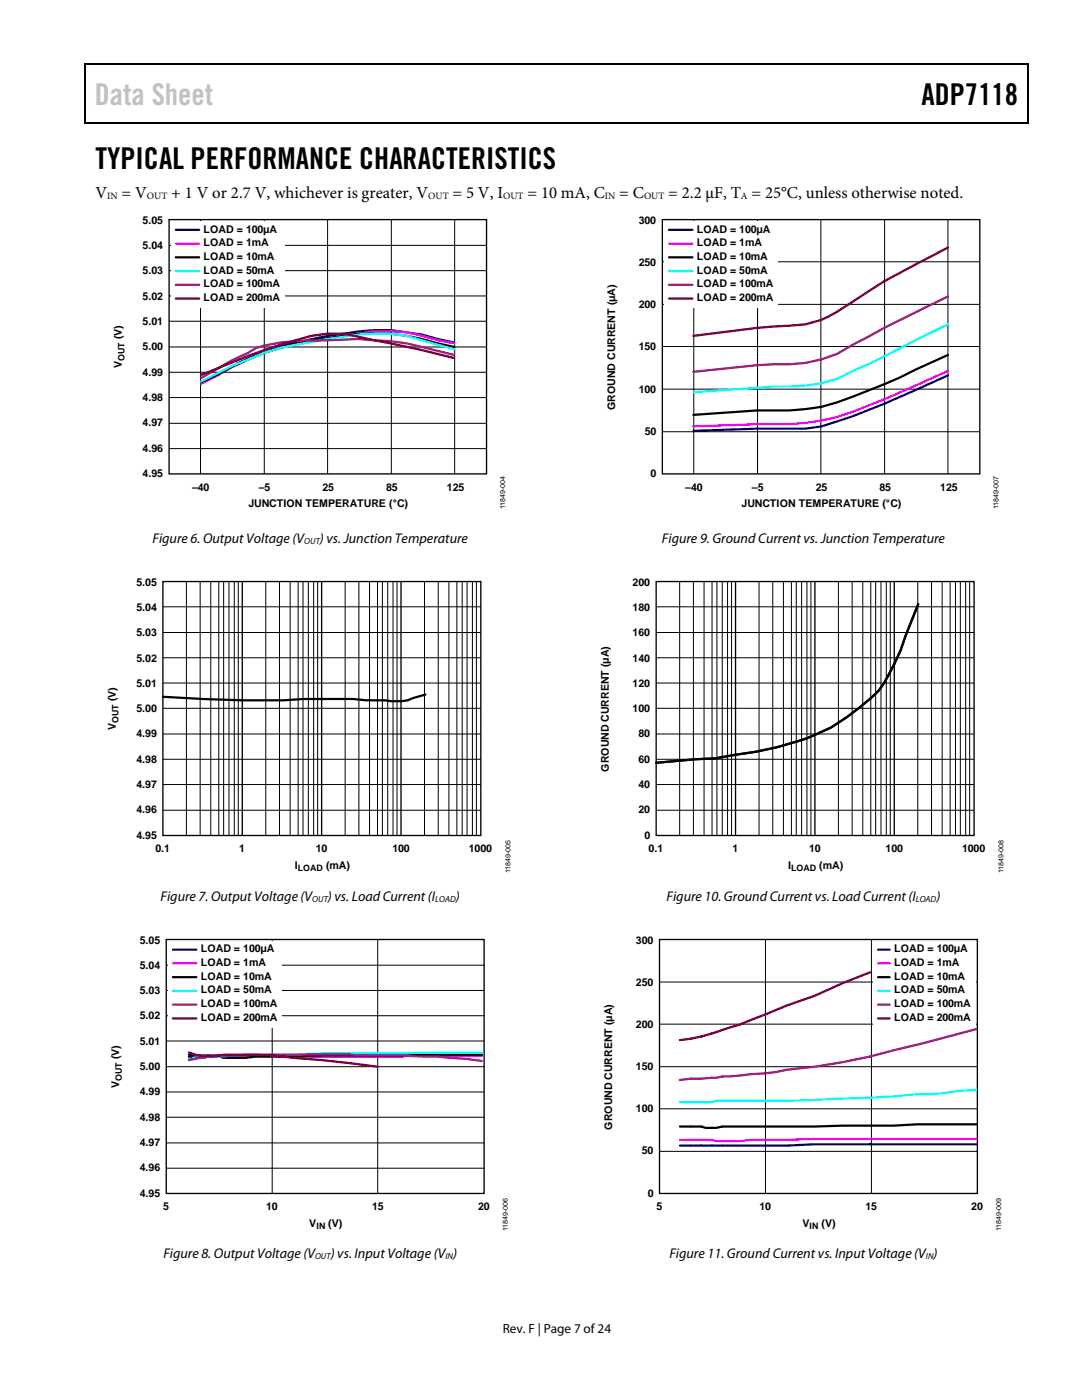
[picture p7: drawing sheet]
<svg xmlns="http://www.w3.org/2000/svg" width="216mm" height="279mm" viewBox="0 0 216 279" stroke-linecap="round" stroke-linejoin="round" font-family="sans-serif">
<path d="M16.9 12.7h.2v1h-.2zM16.9 12.7h.2v.3h-.2zM82.5 12.7h.3v.3h-.3zM205.1 12.7h.2v1h-.2zM205.1 12.7h.2v.3h-.2zM16.9 24.4h.2v.3h-.2zM82.3 24.4h.2v.3h-.2zM205.1 24.4h.2v.3h-.2z" fill="#000"/>
<path d="M17 13.7v10.7M17.1 12.8h65.4M82.8 12.8h122.3M205.2 13.7v10.7M17.1 24.5h188" fill="none" stroke="#000" stroke-width=".25"/>
<path d="M33.7 43.8h63.4v50.8h-63.4z" fill="none" stroke="#000" stroke-width=".27"/>
<g fill="none" stroke="#000" stroke-width=".2">
<path d="M33.7 59.1h63.4M33.7 54h63.4M33.7 49h63.4M40 43.8v50.8M52.7 43.8v50.8M65.4 43.8v50.8M78.1 43.8v50.8M90.7 43.8v50.8M33.7 79.3h63.4M33.7 74.3h63.4M33.7 69.2h63.4M33.7 64.1h63.4"/>
<path d="M33.7 89.5h63.4M33.7 84.5h63.4"/>
</g>
<path d="M34.2 44.1h22.7v17.4h-22.7z" fill="#fff"/>
<path d="M35.1 45.9h4.6M90.6 68.4l-6.4-1.6-3-.5a34.8 34.8 0 0 0-12.7 .3l-3.1 .4-9.5 2a57.8 57.8 0 0 0-12.6 5.8l-3.2 1.5" fill="none" stroke="#000080" stroke-width=".44"/>
<path d="M35.1 48.6h4.6M90.6 68.5l-3.2-.6-6.2-1.6-6.5-.2-15.8 2.7a42.1 42.1 0 0 0-15.6 6.2l-3.2 1.6" fill="none" stroke="#f0f" stroke-width=".44"/>
<path d="M35.1 51.4h4.6M90.6 69.2l-3.2-.7a37.7 37.7 0 0 0-12.7-1.9h-3.1l-6.2 .9a55.6 55.6 0 0 0-22.1 7.3l-3.2 1.5" fill="none" stroke="#000" stroke-width=".44"/>
<path d="M35.1 54.1h4.6M90.6 69.7l-9.4-2.7a37.7 37.7 0 0 0-12.7 .2 91.5 91.5 0 0 0-15.8 3.2 94.1 94.1 0 0 0-12.6 5.8" fill="none" stroke="#0ff" stroke-width=".44"/>
<path d="M35.1 56.8h4.6M90.6 70.8l-9.4-2.3-3.2-.4-6.4-.4-6.2 .2a50.6 50.6 0 0 0-14.3 1.5l-1.5 1-3.3 1.5-6.2 3.5" fill="none" stroke="#800080" stroke-width=".44"/>
<path d="M35.1 59.6h4.6M90.6 71.5l-6.4-1.6-12.6-2.7a21.2 21.2 0 0 0-12.7 .7 108.3 108.3 0 0 0-12.6 4.4l-6.2 2.5" fill="none" stroke="#800000" stroke-width=".44"/>
<g fill="none" stroke="#000" stroke-width=".2">
<path d="M37.2 116.1v50.6M39.9 116.1v50.6M42.1 116.1v50.6M43.7 116.1v50.6M44.6 116.1v50.6M45.7 116.1v50.6M46.7 116.1v50.6M47.5 116.1v50.6M53 116.1v50.6M55.8 116.1v50.6M57.9 116.1v50.6M59.5 116.1v50.6"/>
<path d="M60.5 116.1v50.6M61.5 116.1v50.6M62.6 116.1v50.6M63.4 116.1v50.6M68.9 116.1v50.6M71.6 116.1v50.6M73.7 116.1v50.6M75.3 116.1v50.6M76.3 116.1v50.6M77.4 116.1v50.6M78.4 116.1v50.6M79.2 116.1v50.6"/>
<path d="M84.7 116.1v50.6M87.4 116.1v50.6M89.6 116.1v50.6M91.2 116.1v50.6M92.2 116.1v50.6M93.2 116.1v50.6M94.3 116.1v50.6M95.1 116.1v50.6M32.5 136.3h63.4M32.5 131.3h63.4M32.5 126.2h63.4M32.5 121.1h63.4"/>
<path d="M32.5 156.6h63.4M32.5 151.5h63.4M32.5 146.5h63.4M32.5 141.4h63.4M32.5 161.7h63.4"/>
</g>
<path d="M32.5 116.1h63.4v50.6h-63.4zM48.3 116.1v50.6M64.2 116.1v50.6M80 116.1v50.6" fill="none" stroke="#000" stroke-width=".27"/>
<path d="M32.5 139.1l15.8 .7z" fill="#f6f6f6"/>
<path d="M32.5 139.1l15.8 .7" fill="none" stroke="#000" stroke-width=".44"/>
<path d="M48.3 139.8l11-.2-2.7 .2zM59.3 139.6l5-.1z" fill="#f6f6f6"/>
<path d="M64.3 139.5h-3.7l-4 .3h-8.3" fill="none" stroke="#000" stroke-width=".44"/>
<path d="M72.4 139.7l2.8 .1zM64.3 139.5h6.2l1.9 .2z" fill="#f6f6f6"/>
<path d="M64.3 139.5h6.2l2.6 .3h2.1" fill="none" stroke="#000" stroke-width=".44"/>
<path d="M77.4 139.8l2.7 .1zM75.2 139.8h2.2z" fill="#f6f6f6"/>
<path d="M75.2 139.8l4.9 .1" fill="none" stroke="#000" stroke-width=".44"/>
<path d="M80.1 139.9l4.8-1.3-3.6 1.2z" fill="#f6f6f6"/>
<path d="M84.9 138.6l-3.6 1.2-1.2 .1" fill="none" stroke="#000" stroke-width=".44"/>
<path d="M33.2 187.5h63.4v50.7h-63.4z" fill="none" stroke="#000" stroke-width=".27"/>
<g fill="none" stroke="#000" stroke-width=".2">
<path d="M33.2 197.7h63.4M33.2 192.6h63.4M33.3 187.5h.1M54.3 187.5v50.7M75.4 187.5v50.7M33.2 217.9h63.4M33.2 212.9h63.4M33.2 207.8h63.4M33.2 202.7h63.4M33.2 233.1h63.4M33.2 228.1h63.4M33.2 223h63.4"/>
<path d="M33.3 238.2h.1"/>
</g>
<path d="M33.6 187.8h22.7v17.3h-22.7z" fill="#fff"/>
<path d="M34.5 189.5h4.7M37.7 210.5l2.2 .2h3.9l.8 .1h4.3l2.2-.1h45.1" fill="none" stroke="#000080" stroke-width=".44"/>
<path d="M34.5 192.3h4.7M96.2 210.7h-11.7l-4.4 .1h-39.4l-.8 .3h-2.2" fill="none" stroke="#f0f" stroke-width=".44"/>
<path d="M34.5 195h4.7M96.2 210.5l-32.1 .2-5.6 .1h-7.4l-2.2 .3h-4.3l-.8-.3h-2.2a7.1 7.1 0 0 1-3.9 0" fill="none" stroke="#000" stroke-width=".44"/>
<path d="M34.5 197.8h4.7M96.2 210.1l-20.8 .1a279.1 279.1 0 0 0-19.1 .3h-7.4l-4.3 .3h-3l-3.9 .5" fill="none" stroke="#0ff" stroke-width=".44"/>
<path d="M34.5 200.5h4.7M37.7 211.6a33.4 33.4 0 0 1 9.5-.9l1.7-.2h5.2h15.7l10.3 .2 6.9 .1 5.7 .5 3.5 .4" fill="none" stroke="#800080" stroke-width=".44"/>
<path d="M34.5 203.2h4.7M37.7 210.1a14.1 14.1 0 0 0 6.9 .4h2.6a62.9 62.9 0 0 1 11.3 .6l5.6 .5 11.3 1.3" fill="none" stroke="#800000" stroke-width=".44"/>
<path d="M132.2 43.8h63.3v50.8h-63.3z" fill="none" stroke="#000" stroke-width=".27"/>
<path d="M132.2 52.2h63.3M138.4 43.8v50.8M151.2 43.8v50.8M163.8 43.8v50.8M176.5 43.8v50.8M189.1 43.8v50.8M132.2 77.7h63.3M132.2 69.2h63.3M132.2 60.7h63.3M132.2 86.2h63.3" fill="none" stroke="#000" stroke-width=".2"/>
<path d="M132.6 44.1h22.7v17.4h-22.7z" fill="#fff"/>
<path d="M133.5 45.9h4.7M189.1 74.9a185.4 185.4 0 0 1-25.2 10.2l-3.2 .4a401.5 401.5 0 0 0-22.4 .5" fill="none" stroke="#000080" stroke-width=".44"/>
<path d="M133.5 48.6h4.7M189.1 74a198.3 198.3 0 0 1-22.1 9.2 45.7 45.7 0 0 1-12.7 1.5l-16 .4" fill="none" stroke="#f0f" stroke-width=".44"/>
<path d="M133.5 51.4h4.7M189.1 70.8l-6.4 3a112 112 0 0 1-18.8 7.4 57.9 57.9 0 0 1-12.8 .7l-12.8 .9M183.2 120.6l-2.5 6.2a41.6 41.6 0 0 1-5.4 11l-1.6 1.6a59.1 59.1 0 0 1-7.8 5.8 56.8 56.8 0 0 1-19.2 5.4l-4 .8-4 .1-7.8 .7" fill="none" stroke="#000" stroke-width=".44"/>
<path d="M133.5 54.1h4.7M189.1 64.7l-15.9 8-3 1.3a23.6 23.6 0 0 1-12.7 3.1h-3.2l-16 1.2" fill="none" stroke="#0ff" stroke-width=".44"/>
<path d="M133.5 56.8h4.7M189.1 59.2a364.6 364.6 0 0 0-22.1 11.5 27.8 27.8 0 0 1-12.7 2l-3.2 .2-12.8 1.3" fill="none" stroke="#800080" stroke-width=".44"/>
<path d="M133.5 59.6h4.7M189.1 49.4l-12.7 6.7-6.2 4.1a23.8 23.8 0 0 1-9.5 4.5 234.8 234.8 0 0 0-22.4 2.3" fill="none" stroke="#800000" stroke-width=".44"/>
<g fill="none" stroke="#000" stroke-width=".2">
<path d="M135.6 116.1v50.6M138.4 116.1v50.6M140.5 116.1v50.6M142.1 116.1v50.6M143.1 116.1v50.6M144.1 116.1v50.6M145.2 116.1v50.6M146 116.1v50.6M151.5 116.1v50.6M154.2 116.1v50.6M156.3 116.1v50.6M157.9 116.1v50.6"/>
<path d="M158.9 116.1v50.6M159.9 116.1v50.6M161 116.1v50.6M161.8 116.1v50.6M167.3 116.1v50.6M170 116.1v50.6M172.2 116.1v50.6M173.8 116.1v50.6M174.7 116.1v50.6M175.8 116.1v50.6M176.8 116.1v50.6M177.6 116.1v50.6"/>
<path d="M183.1 116.1v50.6M185.9 116.1v50.6M188 116.1v50.6M189.6 116.1v50.6M190.7 116.1v50.6M191.6 116.1v50.6M192.7 116.1v50.6M193.5 116.1v50.6M130.9 136.3h63.5M130.9 131.3h63.5M130.9 126.2h63.5M130.9 121.1h63.5"/>
<path d="M130.9 156.6h63.5M130.9 151.5h63.5M130.9 146.5h63.5M130.9 141.4h63.5M130.9 161.7h63.5M131.6 196h63.4M152.7 187.5v50.7M173.9 187.5v50.7M131.6 212.9h63.4M131.6 204.4h63.4M131.6 229.8h63.4M131.6 221.3h63.4"/>
</g>
<path d="M130.9 116.1h63.5v50.6h-63.5zM146.8 116.1v50.6M162.6 116.1v50.6M178.4 116.1v50.6M131.6 187.5h63.4v50.7h-63.4z" fill="none" stroke="#000" stroke-width=".27"/>
<path d="M174.3 187.8h20.5v17.3h-20.5z" fill="#fff"/>
<path d="M175.2 189.5h2.3M194.8 228.4h-21.2a272.1 272.1 0 0 0-18.7 .2h-19.2" fill="none" stroke="#000080" stroke-width=".44"/>
<path d="M175.2 192.3h2.3M194.8 227.3h-32.2l-5.6 .2h-7.3l-2.1 .2h-4.7l-.9-.2h-6.3" fill="none" stroke="#f0f" stroke-width=".44"/>
<path d="M175.2 195h2.3M194.8 224.4h-11.8l-4.7 .2h-10.3l-5.4 .2h-18.4a8.6 8.6 0 0 1-4.3 0h-4.2" fill="none" stroke="#000" stroke-width=".44"/>
<path d="M175.2 197.8h2.3M194.8 217.5l-3.8 .2-3 .5-5 .2a289.6 289.6 0 0 1-20.4 1.1l-5.6 .2h-14.1l-.9 .3h-6.3" fill="none" stroke="#0ff" stroke-width=".44"/>
<path d="M175.2 200.5h2.3M194.8 205.4l-10.6 2.8-5.5 1.3a117.3 117.3 0 0 1-21.7 4l-4.3 .7-8.5 .6-1.3 .3-5.1 .2-2.1 .2" fill="none" stroke="#800080" stroke-width=".44"/>
<path d="M173.6 194l-5.6 2.3-5.4 2.4-5.6 2-4.3 1.7a104.4 104.4 0 0 1-14.9 4.9l-2.1 .3M175.2 203.2h2.3" fill="none" stroke="#800000" stroke-width=".44"/>
<text font-size="6" fill="#c1c1c1" x="18.9" y="21">Data Sheet</text>
<g font-size="6">
<text x="183.9" y="21">ADP7118</text>
<text x="19" y="33.6">TYPICAL PERFORMANCE CHARACTERISTICS</text>
</g>
<g font-size="3.3">
<text x="19" y="39.5">V</text>
<text x="24.3" y="39.5">= V</text>
<text x="34.2" y="39.5">+ 1 V or 2.7 V, whichever is greater, V</text>
<text x="90.3" y="39.5">= 5 V, I</text>
<text x="105.2" y="39.5">= 10 mA, C</text>
<text x="123.6" y="39.5">= C</text>
<text x="133.4" y="39.5">= 2.2 µF, T = 25°C, unless otherwise noted.</text>
</g>
<g font-size="2.8">
<text x="30.4" y="108.4">Figure 6. Output Voltage (V</text>
<text x="63.8" y="108.4">)vs. Junction Temperature</text>
<text x="132.1" y="108.4">Figure 9. Ground Current vs. Junction Temperature</text>
<text x="32" y="179.8">Figure 7. Output Voltage (V</text>
<text x="65.4" y="179.8">)vs. Load Current(I</text>
<text x="91" y="179.8">)</text>
<text x="133" y="179.8">Figure 10. Ground Current vs. Load Current(I</text>
<text x="186.8" y="179.8">)</text>
<text x="32.6" y="251.1">Figure 8. Output Voltage (V</text>
<text x="66" y="251.1">)vs. Input Voltage (V )</text>
<text x="133.6" y="251.1">Figure 11. Ground Current vs. Input Voltage (V )</text>
</g>
<text font-size="2.6" x="100.3" y="266">Rev. F | Page 7 of 24</text>
<g font-size="2.1">
<text x="28.5" y="44.6">5.05</text>
<text x="40.6" y="46.4">LOAD = 100µA</text>
<text x="127.5" y="44.6">300</text>
<text x="139" y="46.4">LOAD = 100µA</text>
<text x="28.5" y="49.7">5.04</text>
<text x="40.6" y="49.1">LOAD = 1mA</text>
<text x="40.6" y="51.9">LOAD = 10mA</text>
<text x="127.5" y="53.1">250</text>
<text x="139" y="49.1">LOAD = 1mA</text>
<text x="139" y="51.9">LOAD = 10mA</text>
<text x="28.5" y="59.8">5.02</text>
<text x="28.5" y="54.8">5.03</text>
<text x="40.6" y="54.6">LOAD = 50mA</text>
<text x="40.6" y="57.3">LOAD = 100mA</text>
<text x="139" y="54.6">LOAD = 50mA</text>
<text x="139" y="57.3">LOAD = 100mA</text>
<text x="28.5" y="64.9">5.01</text>
<text x="40.6" y="60.1">LOAD = 200mA</text>
<text x="127.5" y="61.5">200</text>
<text x="139" y="60.1">LOAD = 200mA</text>
<text x="24.3" y="67.7" transform="rotate(-90 24.3 67.7)">(V)</text>
<text x="28.5" y="69.9">5.00</text>
<text x="127.5" y="69.9">150</text>
<text x="24.3" y="73.5" transform="rotate(-90 24.3 73.5)">V</text>
<text x="28.5" y="75">4.99</text>
<text x="28.5" y="80">4.98</text>
<text x="122.8" y="81.8" transform="rotate(-90 122.8 81.8)">GROUND CURRENT (µA)</text>
<text x="127.5" y="78.3">100</text>
<text x="28.5" y="85.1">4.97</text>
<text x="128.6" y="86.8">50</text>
<text x="28.5" y="95.2">4.95</text>
<text x="28.5" y="90.1">4.96</text>
<text x="129.8" y="95.2">0</text>
<text x="38.3" y="97.9">–40</text>
<text x="49.6" y="101.2">JUNCTION TEMPERATURE (°C)</text>
<text x="51.6" y="97.9">–5</text>
<text x="64.3" y="97.9">25</text>
<text x="77.1" y="97.9">85</text>
<text x="89.2" y="97.9">125</text>
<text x="136.7" y="97.9">–40</text>
<text x="148" y="101.2">JUNCTION TEMPERATURE (°C)</text>
<text x="150" y="97.9">–5</text>
<text x="162.8" y="97.9">25</text>
<text x="175.5" y="97.9">85</text>
<text x="187.6" y="97.9">125</text>
<text x="27.2" y="116.9">5.05</text>
<text x="126.2" y="116.9">200</text>
<text x="27.2" y="121.9">5.04</text>
<text x="126.2" y="121.9">180</text>
<text x="27.2" y="127">5.03</text>
<text x="126.2" y="127">160</text>
<text x="27.2" y="137.1">5.01</text>
<text x="27.2" y="132">5.02</text>
<text x="126.2" y="137.1">120</text>
<text x="126.2" y="132">140</text>
<text x="23.1" y="139.9" transform="rotate(-90 23.1 139.9)">(V)</text>
<text x="27.2" y="142.1">5.00</text>
<text x="126.2" y="142.1">100</text>
<text x="23.1" y="145.7" transform="rotate(-90 23.1 145.7)">V</text>
<text x="27.2" y="147.2">4.99</text>
<text x="127.4" y="147.2">80</text>
<text x="27.2" y="152.2">4.98</text>
<text x="121.5" y="154" transform="rotate(-90 121.5 154)">GROUND CURRENT (µA)</text>
<text x="127.4" y="152.2">60</text>
<text x="27.2" y="157.3">4.97</text>
<text x="127.4" y="157.3">40</text>
<text x="27.2" y="167.4">4.95</text>
<text x="27.2" y="162.3">4.96</text>
<text x="127.4" y="162.3">20</text>
<text x="128.6" y="167.4">0</text>
<text x="31" y="170.1">0.1</text>
<text x="47.7" y="170.1">1</text>
<text x="58.8" y="173.4">I</text>
<text x="63" y="170.1">10</text>
<text x="65.1" y="173.4">(mA)</text>
<text x="78.3" y="170.1">100</text>
<text x="93.6" y="170.1">1000</text>
<text x="129.4" y="170.1">0.1</text>
<text x="146.2" y="170.1">1</text>
<text x="157.3" y="173.4">I</text>
<text x="161.4" y="170.1">10</text>
<text x="163.5" y="173.4">(mA)</text>
<text x="176.7" y="170.1">100</text>
<text x="192" y="170.1">1000</text>
<text x="27.9" y="188.3">5.05</text>
<text x="40.1" y="190.1">LOAD = 100µA</text>
<text x="126.9" y="188.3">300</text>
<text x="178.4" y="190.1">LOAD = 100µA</text>
<text x="27.9" y="193.4">5.04</text>
<text x="40.1" y="192.8">LOAD = 1mA</text>
<text x="40.1" y="195.5">LOAD = 10mA</text>
<text x="126.9" y="196.7">250</text>
<text x="178.4" y="192.8">LOAD = 1mA</text>
<text x="178.4" y="195.5">LOAD = 10mA</text>
<text x="27.9" y="203.5">5.02</text>
<text x="27.9" y="198.4">5.03</text>
<text x="40.1" y="198.3">LOAD = 50mA</text>
<text x="40.1" y="201">LOAD = 100mA</text>
<text x="40.1" y="203.7">LOAD = 200mA</text>
<text x="178.4" y="198.3">LOAD = 50mA</text>
<text x="178.4" y="201">LOAD = 100mA</text>
<text x="178.4" y="203.7">LOAD = 200mA</text>
<text x="27.9" y="208.5">5.01</text>
<text x="126.9" y="205.1">200</text>
<text x="23.8" y="211.4" transform="rotate(-90 23.8 211.4)">(V)</text>
<text x="27.9" y="213.6">5.00</text>
<text x="126.9" y="213.6">150</text>
<text x="23.8" y="217.1" transform="rotate(-90 23.8 217.1)">V</text>
<text x="27.9" y="218.6">4.99</text>
<text x="126.9" y="222">100</text>
<text x="27.9" y="223.7">4.98</text>
<text x="122.2" y="225.4" transform="rotate(-90 122.2 225.4)">GROUND CURRENT (µA)</text>
<text x="27.9" y="233.7">4.96</text>
<text x="27.9" y="228.7">4.97</text>
<text x="128.1" y="230.4">50</text>
<text x="27.9" y="238.8">4.95</text>
<text x="129.3" y="238.8">0</text>
<text x="32.6" y="241.5">5</text>
<text x="53.1" y="241.5">10</text>
<text x="61.7" y="244.8">V</text>
<text x="65.5" y="244.8">(V)</text>
<text x="74.3" y="241.5">15</text>
<text x="95.4" y="241.5">20</text>
<text x="131" y="241.5">5</text>
<text x="151.5" y="241.5">10</text>
<text x="160.1" y="244.8">V</text>
<text x="163.9" y="244.8">(V)</text>
<text x="172.7" y="241.5">15</text>
<text x="193.8" y="241.5">20</text>
</g>
<g font-size="1.9">
<text x="21.4" y="39.7">IN</text>
<text x="29.3" y="39.7">OUT</text>
<text x="85.4" y="39.7">OUT</text>
<text x="100.4" y="39.7">OUT</text>
<text x="120.7" y="39.7">IN</text>
<text x="128.5" y="39.7">OUT</text>
<text x="147.8" y="39.7">A</text>
</g>
<g font-size="1.8">
<text x="24.9" y="72.1" transform="rotate(-90 24.9 72.1)">OUT</text>
<text x="60.7" y="108.6">OUT</text>
<text x="23.6" y="144.3" transform="rotate(-90 23.6 144.3)">OUT</text>
<text x="59.4" y="173.9">LOAD</text>
<text x="157.8" y="173.9">LOAD</text>
<text x="62.3" y="180">OUT</text>
<text x="86.8" y="180">LOAD</text>
<text x="182.8" y="180">LOAD</text>
<text x="24.3" y="215.7" transform="rotate(-90 24.3 215.7)">OUT</text>
<text x="63.1" y="245.3">IN</text>
<text x="161.5" y="245.3">IN</text>
<text x="62.9" y="251.2">OUT</text>
<text x="88.9" y="251.2">IN</text>
<text x="184.8" y="251.2">IN</text>
</g>
<g font-size="1.4">
<text x="100.8" y="101.6" transform="rotate(-90 100.8 101.6)">11849-004</text>
<text x="199.2" y="101.6" transform="rotate(-90 199.2 101.6)">11849-007</text>
<text x="101.8" y="174.3" transform="rotate(-90 101.8 174.3)">11849-005</text>
<text x="200.3" y="174.3" transform="rotate(-90 200.3 174.3)">11849-008</text>
<text x="101.3" y="245.8" transform="rotate(-90 101.3 245.8)">11849-006</text>
<text x="199.7" y="245.8" transform="rotate(-90 199.7 245.8)">11849-009</text>
</g>
</svg>
